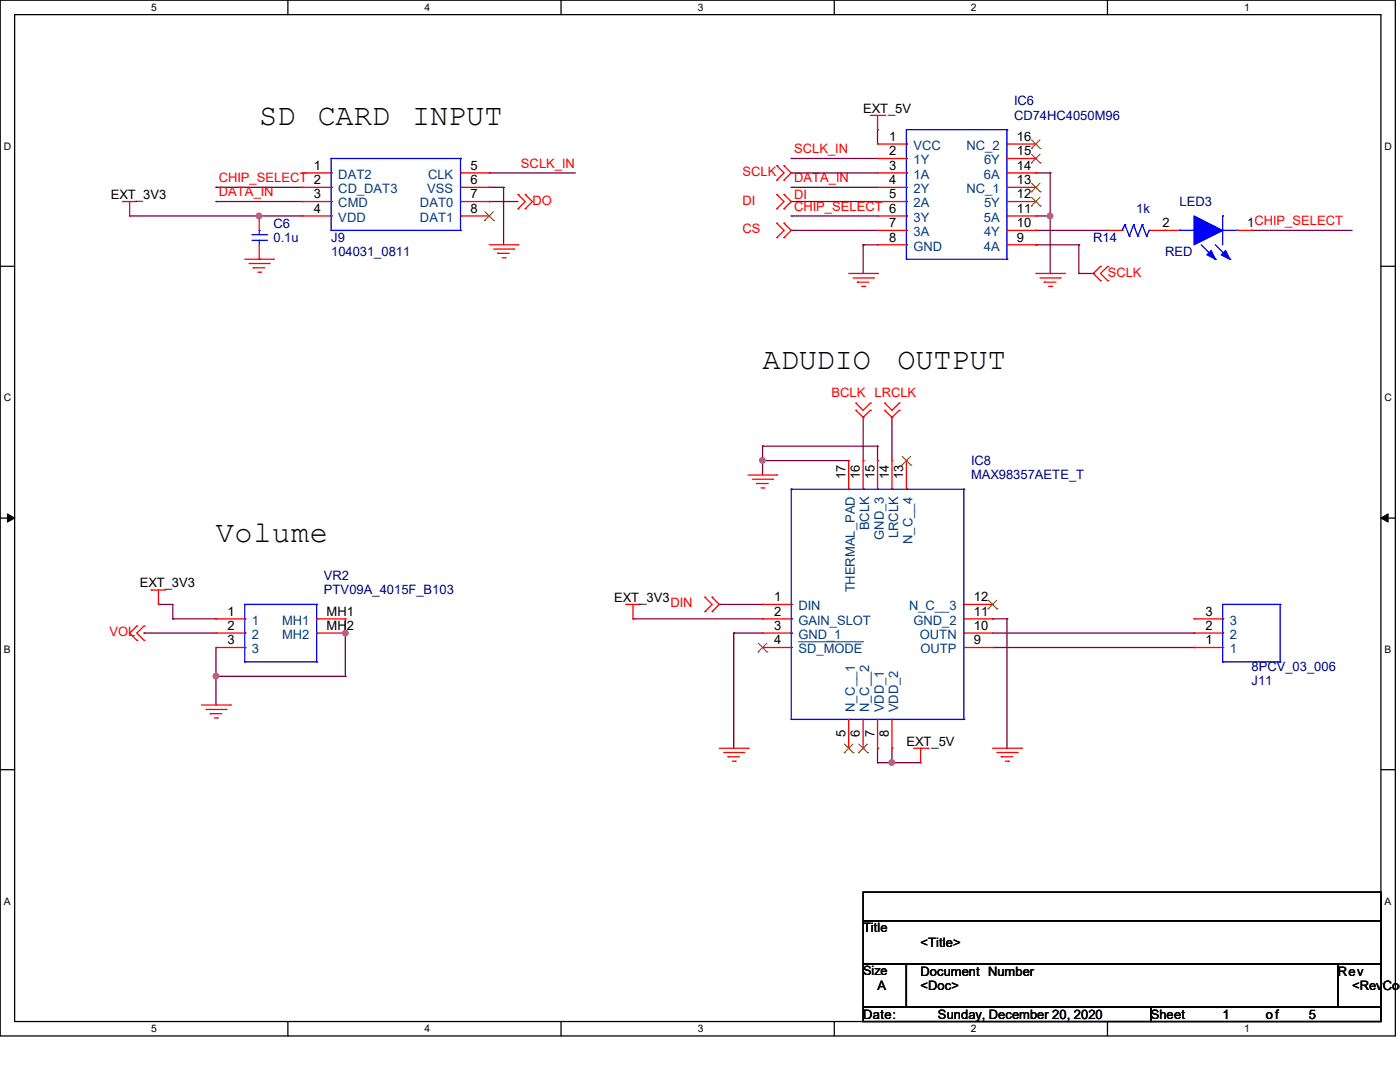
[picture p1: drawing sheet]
<svg xmlns="http://www.w3.org/2000/svg" width="279mm" height="216mm" viewBox="0 0 279 216" stroke-linecap="round" stroke-linejoin="round" font-family="sans-serif">
<path d="M0 0h278.5v206.7h-278.5zM2.9 2.9h272.7v200.9h-272.7z" fill="none" stroke="#000" stroke-width=".25"/>
<g fill="#fff">
<path d="M30.2 .3h1.1v2.3h-1.1z"/>
<path d="M30.2 204.1h1.1v2.3h-1.1z"/>
</g>
<path d="M57.4 0v2.9M57.4 203.8v2.9" fill="none" stroke="#000" stroke-width=".25"/>
<g fill="#fff">
<path d="M84.7 .3h1.1v2.3h-1.1z"/>
<path d="M84.7 204.1h1.1v2.3h-1.1z"/>
</g>
<path d="M112 0v2.9M112 203.8v2.9" fill="none" stroke="#000" stroke-width=".25"/>
<g fill="#fff">
<path d="M139.2 .3h1.1v2.3h-1.1z"/>
<path d="M139.2 204.1h1.1v2.3h-1.1z"/>
</g>
<path d="M166.5 0v2.9M166.5 203.8v2.9" fill="none" stroke="#000" stroke-width=".25"/>
<g fill="#fff">
<path d="M193.8 .3h1.1v2.3h-1.1z"/>
<path d="M193.8 204.1h1.1v2.3h-1.1z"/>
</g>
<path d="M221 0v2.9M221 203.8v2.9" fill="none" stroke="#000" stroke-width=".25"/>
<g fill="#fff">
<path d="M248.3 .3h1.1v2.3h-1.1z"/>
<path d="M248.3 204.1h1.1v2.3h-1.1z"/>
<path d="M.8 28h1.4v2.3h-1.4z"/>
<path d="M276.3 28h1.4v2.3h-1.4z"/>
<path d="M.8 78.2h1.4v2.3h-1.4z"/>
<path d="M276.3 78.2h1.4v2.3h-1.4z"/>
</g>
<path d="M0 53.1h2.9M275.6 53.1h2.9" fill="none" stroke="#000" stroke-width=".25"/>
<g fill="#fff">
<path d="M.8 128.5h1.3v2.2h-1.3z"/>
<path d="M276.3 128.5h1.3v2.2h-1.3z"/>
</g>
<path d="M0 103.4h2.9M275.6 103.4h2.9" fill="none" stroke="#000" stroke-width=".25"/>
<path d="M1.5 102.5l1.4 .9-1.4 .8zM275.6 103.4l1.4-.9v1.7z" fill="#000" stroke="#000" stroke-width=".2"/>
<g fill="#fff">
<path d="M.8 178.7h1.3v2.2h-1.3z"/>
<path d="M276.3 178.7h1.3v2.2h-1.3z"/>
</g>
<path d="M0 153.6h2.9M275.6 153.6h2.9M172.3 178h103.3v5.7h-103.3zM172.3 183.7h103.3v8.7h-103.3zM172.3 192.4h8.6v8.6h-8.6zM180.9 192.4h86.1v8.6h-86.1zM267 192.4h8.6v8.6h-8.6zM172.3 201h57.4v2.8h-57.4zM229.7 201h45.9v2.8h-45.9z" fill="none" stroke="#000" stroke-width=".25"/>
<g fill="none" stroke="#800040" stroke-width=".25">
<path d="M43.1 37.4h.1M43.1 37.4h17.2M97.6 37.4h.1M97.6 34.5h.1M97.6 37.4h2.9M97.6 34.5h17.3M100.5 37.4h.1M100.5 37.4v11.5M157.9 31.6h.1M157.9 37.4h.1M157.9 34.5h.1M157.9 37.4h17.2"/>
<path d="M157.9 31.6h17.2M157.9 34.5h17.2M175.1 25.9h.1M175.1 25.9v2.8M206.7 34.5h.1M206.7 34.5h2.9M209.6 34.5h.1M209.6 34.5v20.1M25.9 43.1h.1M25.9 43.1h34.4M43.1 40.2h.1M43.1 40.2h17.2"/>
<path d="M51.7 43.1h.1M97.6 40.2h.1M97.6 40.2h5.8M157.9 43.1h.1M157.9 40.2h.1M157.9 46h.1M157.9 40.2h17.2M157.9 43.1h17.2M157.9 46h17.2M172.3 48.9h.1M172.3 48.9h2.8M172.3 48.9v5.7"/>
<path d="M206.7 48.9h.1M206.7 46h.1M206.7 43.1h.1M206.7 43.1h2.9M206.7 46h14.4M206.7 48.9h8.6M209.6 43.1h.1M215.3 48.9h.1M215.3 48.9v5.7h2.9M218.2 54.6h.1M249.8 46h.1M249.8 46h20"/>
<path d="M152.2 89h.1M152.2 91.9h.1M152.2 89h22.9M152.2 89v5.8M152.2 91.9h17.2M172.3 83.3h.1M172.3 83.3v8.6M175.1 89h.1M175.1 89v2.9M178 83.3h.1M178 83.3v8.6M28.7 126.3h.1"/>
<path d="M28.7 126.3h14.4M31.6 120.6h.1M31.6 120.6h2.9v2.9M34.5 123.5h.1M34.5 123.5h8.6M43.1 123.5h.1M43.1 135h.1M43.1 129.2v11.5M43.1 135h25.8M68.9 126.3h.1M68.9 135h.1M68.9 123.5v11.5"/>
<path d="M126.3 123.5h.1M126.3 123.5h25.9M143.6 120.6h.1M143.6 120.6h8.6M146.4 126.3h.1M146.4 126.3h5.8M146.4 126.3v23M198.1 123.5h.1M198.1 126.3h40.2M198.1 129.2h40.2M198.1 123.5h2.9M201 123.5h.1"/>
<path d="M201 123.5v25.8M238.3 126.3h.1M238.3 129.2h.1M43.1 140.7h.1M175.1 152.2h.1M175.1 149.3h.1M175.1 149.3v2.9M175.1 152.2h8.6M178 152.2h.1M178 149.3h.1M178 149.3v2.9"/>
</g>
<g fill="#f0f" stroke="#f0f" stroke-width=".25">
<circle cx="209.6" cy="43.1" r=".55"/>
<circle cx="152.1" cy="91.9" r=".55"/>
<circle cx="178" cy="152.1" r=".55"/>
<circle cx="51.7" cy="43.1" r=".55"/>
<circle cx="43.1" cy="134.9" r=".55"/>
<circle cx="68.9" cy="126.3" r=".55"/>
</g>
<g fill="none" stroke="#f00" stroke-width=".25">
<path d="M60.3 34.5h.1M60.3 37.4h.1M60.3 34.5h5.8M60.3 37.4h5.8M91.9 34.5h5.7M91.9 37.4h5.7M97.6 34.5h.1M97.6 37.4h.1M103.4 38.8h.1M103.4 38.8l1.4 1.4-1.4 1.5M104.8 38.8h.1M104.8 38.8l1.5 1.4-1.5 1.5"/>
<path d="M155 38.8h.1M155 33.1h.1M155 35.9h.1M155 38.8l1.5 1.4-1.5 1.5M155 33.1l1.5 1.4-1.5 1.4M156.5 38.8h.1M156.5 35.9h.1M156.5 33.1h.1M156.5 38.8l1.4 1.4-1.4 1.5M156.5 33.1l1.4 1.4-1.4 1.4M173.7 23h2.9M175.1 25.9h.1"/>
<path d="M175.1 28.7h.1M175.1 31.6h.1M175.1 34.5h.1M175.1 37.4h.1M175.1 23v2.9M175.1 28.7h5.8M175.1 31.6h5.8M175.1 34.5h5.8M175.1 37.4h5.8M176.6 23h.1M201 28.7h5.7M201 31.6h5.7"/>
<path d="M201 34.5h5.7M201 37.4h5.7M206.7 37.4h.1M206.7 34.5h.1M206.7 31.6h.1M206.7 28.7h.1M24.5 40.2h.1M24.5 40.2h2.8M25.9 43.1h.1M25.9 40.2v2.9M48.9 51.7h5.7M49.7 52.6h4"/>
<path d="M50.5 53.4h.1M50.5 53.4h2.4M51.4 54.3h.6M51.7 51.7h.1M51.7 43.1h.1M51.7 43.1v2.9M51.7 48.9v2.8M52 54.3h.1M53.7 52.6h.1M54.6 51.7h.1M60.3 40.2h.1M60.3 43.1h.1"/>
<path d="M60.3 40.2h5.8M60.3 43.1h5.8M91.9 40.2h5.7M91.9 43.1h5.7M97.6 40.2h.1M97.6 43.1h.1M97.6 48.9h5.8M98.5 49.7h4M99.4 50.5h.1M99.4 50.5h2.2M100.2 51.4h.6M100.8 51.4h.1"/>
<path d="M102.5 49.7h.1M103.4 48.9h.1M103.4 41.7h.1M104.8 41.7h.1M155 44.5h.1M155 47.4h.1M155 41.7h.1M155 44.5l1.5 1.5-1.5 1.4M156.5 47.4h.1M156.5 44.5h.1M156.5 41.7h.1M156.5 44.5l1.4 1.5-1.4 1.4"/>
<path d="M169.4 54.6h5.7M170.3 55.5h4M171.1 56.3h.1M171.1 56.3h2.3M172 57.1h.6M172.6 57.1h.1M174.3 55.5h.1M175.1 54.6h.1M175.1 40.2h.1M175.1 43.1h.1M175.1 46h.1M175.1 48.9h.1"/>
<path d="M175.1 48.9h5.8M175.1 40.2h5.8M175.1 46h5.8M175.1 43.1h5.8M201 48.9h5.7M201 40.2h5.7M201 46h5.7M201 43.1h5.7M206.7 48.9h.1M206.7 46h.1M206.7 43.1h.1M206.7 40.2h.1"/>
<path d="M206.7 54.6h5.7M207.6 55.5h4M208.4 56.3h.1M208.4 56.3h2.3M209.3 57.1h.5M209.8 57.1h.1M211.6 55.5h.1M212.4 54.6h.1M219.6 53.2h.1M219.6 56h.1M219.6 53.2l-1.4 1.4 1.4 1.4M221.1 56h.1"/>
<path d="M221.1 53.2h.1M221.1 46h.1M221.1 53.2l-1.5 1.4 1.5 1.4M221.1 46h2.8M229.7 46h5.7M232.5 46h.1M246.9 46h2.9M249.8 46h.1M149.3 94.8h5.7M150.2 95.6h4M151 96.5h.1M151 96.5h2.3"/>
<path d="M151.9 97.4h.5M152.4 97.4h.1M154.2 95.6h.1M155 94.8h.1M169.4 91.9h.1M169.4 91.9v5.7M170.8 81.9h.1M170.8 80.4h.1M170.8 81.9l1.5 1.4 1.4-1.4M170.8 80.4l1.5 1.5 1.4-1.5M172.3 91.9h.1M172.3 91.9v5.7"/>
<path d="M173.7 81.9h.1M173.7 80.4h.1M175.1 91.9h.1M175.1 91.9v5.7M176.6 81.9h.1M176.6 80.4h.1M176.6 81.9l1.4 1.4 1.5-1.4M176.6 80.4l1.4 1.5 1.5-1.5M178 91.9h.1M178 91.9v5.7M179.5 81.9h.1M179.5 80.4h.1"/>
<path d="M180.9 91.9h.1M180.9 91.9v5.7M30.2 117.7h.1M30.2 117.7h2.9M31.6 117.7v2.9M140.7 119.2h.1M140.7 119.2l1.4 1.4-1.4 1.4M142.1 119.2h.1M142.1 119.2l1.5 1.4-1.5 1.4M27.3 127.8h.1M27.3 124.9h.1M27.3 124.9l-1.4 1.4 1.4 1.5"/>
<path d="M28.7 127.8h.1M28.7 124.9h.1M28.7 124.9l-1.4 1.4 1.4 1.5M31.6 120.6h.1M43.1 123.5h.1M43.1 126.3h.1M43.1 129.2h.1M43.1 123.5h5.8M43.1 126.3h5.8M43.1 129.2h5.8M63.2 123.5h5.7M63.2 126.3h5.7"/>
<path d="M68.9 123.5h.1M68.9 126.3h.1M124.9 120.6h.1M124.9 120.6h2.9M126.3 123.5h.1M126.3 120.6v2.9M140.7 122h.1M142.1 122h.1M152.2 120.6h.1M152.2 123.5h.1M152.2 126.3h.1M152.2 129.2h.1"/>
<path d="M152.2 120.6h5.7M152.2 123.5h5.7M152.2 126.3h5.7M152.2 129.2h5.7M192.4 120.6h5.7M192.4 123.5h5.7M192.4 126.3h5.7M192.4 129.2h5.7M198.1 129.2h.1M198.1 126.3h.1M198.1 123.5h.1M198.1 120.6h.1"/>
<path d="M238.3 129.2h.1M238.3 126.3h.1M238.3 123.5h.1M238.3 123.5h5.7M238.3 126.3h5.7M238.3 129.2h5.7M40.2 140.7h5.8M41.1 141.6h4M42 142.4h.1M42 142.4h2.2M42.8 143.3h.6M43.4 143.3h.1"/>
<path d="M45.1 141.6h.1M46 140.7h.1M143.6 149.3h5.7M144.4 150.2h4M145.3 151h.1M145.3 151h2.3M146.1 151.9h.6M146.7 151.9h.1M148.4 150.2h.1M149.3 149.3h.1M169.4 149.3h.1M169.4 143.6v5.7"/>
<path d="M172.3 149.3h.1M172.3 143.6v5.7M175.1 149.3h.1M175.1 143.6v5.7M178 149.3h.1M178 143.6v5.7M182.3 149.3h2.9M183.7 152.2h.1M183.7 149.3v2.9M185.2 149.3h.1M198.1 149.3h5.7M199 150.2h4"/>
<path d="M199.8 151h.1M199.8 151h2.3M200.7 151.9h.6M201.3 151.9h.1M203 150.2h.1M203.8 149.3h.1"/>
</g>
<g fill="none" stroke="#00f" stroke-width=".25">
<path d="M66.1 31.6h.1M66.1 34.5h.1M66.1 37.4h.1M66.1 31.6h25.8M66.1 31.6v14.4M91.9 31.6h.1M91.9 34.5h.1M91.9 37.4h.1M91.9 31.6v14.4M180.9 25.9h.1M180.9 28.7h.1M180.9 31.6h.1"/>
<path d="M180.9 34.5h.1M180.9 37.4h.1M180.9 25.9h20.1M180.9 25.9v25.8M201 25.9h.1M201 28.7h.1M201 31.6h.1M201 34.5h.1M201 37.4h.1M201 25.9v25.8M50.3 48h2.9M50.3 46.8h2.9"/>
<path d="M51.7 46h.1M51.7 48h.1M51.7 46v.8M51.7 48v.9M53.2 48h.1M53.2 46.8h.1M66.1 46h.1M66.1 40.2h.1M66.1 43.1h.1M66.1 46h25.8M91.9 46h.1M91.9 40.2h.1"/>
<path d="M91.9 43.1h.1M180.9 51.7h.1M180.9 40.2h.1M180.9 43.1h.1M180.9 46h.1M180.9 48.9h.1M180.9 51.7h20.1M201 51.7h.1M201 40.2h.1M201 43.1h.1M201 46h.1M201 48.9h.1"/>
<path d="M223.9 46h.1M224.5 44.8h.1M224.5 44.8l.9 2.3M224.5 44.8l-.6 1.2M225.4 47.1h.1M226.2 44.8h.1M226.2 44.8l.9 2.3M226.2 44.8l-.8 2.3M227.1 47.1h.1M228 44.8h.1M228 44.8l.8 2.3M228 44.8l-.9 2.3"/>
<path d="M228.8 47.1h.1M229.4 46h.1M229.4 46h.3M229.4 46l-.6 1.1M235.4 46h.1M235.4 46h2.9M239.7 48.9l2.9 2.8M242.6 51.7h.1M242.6 48.9l2.8 2.8M244 43.1h.1M244 46h.1M244 43.1v5.8"/>
<path d="M244 46h2.9M245.4 51.7h.1M246.9 46h.1M157.9 97.6h.1M157.9 97.6h34.5M157.9 97.6v46M169.4 97.6h.1M172.3 97.6h.1M175.1 97.6h.1M178 97.6h.1M180.9 97.6h.1M192.4 97.6h.1"/>
<path d="M192.4 97.6v46M48.9 132.1h.1M48.9 120.6h.1M48.9 123.5h.1M48.9 126.3h.1M48.9 129.2h.1M48.9 132.1h14.3M48.9 120.6h14.3M48.9 120.6v11.5M63.2 120.6h.1M63.2 132.1h.1M63.2 123.5h.1"/>
<path d="M63.2 126.3h.1M63.2 120.6v11.5M157.9 120.6h.1M157.9 123.5h.1M157.9 126.3h.1M157.9 129.2h.1M192.4 120.6h.1M192.4 123.5h.1M192.4 126.3h.1M192.4 129.2h.1M244 120.6h.1M244 132.1h.1"/>
<path d="M244 129.2h.1M244 126.3h.1M244 123.5h.1M244 120.6v11.5M244 132.1h11.5M244 120.6h11.5M255.5 132.1h.1M255.5 120.6h.1M255.5 120.6v11.5M157.9 143.6h.1M157.9 143.6h34.5M169.4 143.6h.1"/>
<path d="M172.3 143.6h.1M175.1 143.6h.1M178 143.6h.1M192.4 143.6h.1"/>
</g>
<g fill="#00f" stroke="#00f" stroke-width=".25">
<path d="M238.3 43.1l5.7 2.9-5.7 2.9z"/>
<path d="M243.7 50.8l.9-.8 .8 1.7z"/>
<path d="M241.7 50l.9 1.7-1.7-.9z"/>
</g>
<g fill="none" stroke="#804000" stroke-width=".2">
<path d="M205.8 38.3h.1M205.8 32.5h.1M205.8 29.6h.1M205.9 39.4l1.7 1.7M205.9 36.5l1.7 1.8M205.9 30.8l1.7 1.7M205.9 27.9l1.7 1.7M207.6 39.4l-1.8 1.7M207.6 36.5l-1.8 1.8M207.6 30.8l-1.8 1.7M207.6 27.9l-1.8 1.7M207.6 38.3h.1"/>
<path d="M207.6 32.5h.1M207.6 29.6h.1M96.7 44h.1M96.8 42.2l1.7 1.8M98.5 42.2l-1.8 1.8M98.5 44h.1M205.8 41.1h.1M207.6 41.1h.1M180 92.8h.1M180 91.1l1.8 1.7M181.7 91.1l-1.7 1.7M181.8 92.8h.1"/>
<path d="M197.2 119.8l1.8 1.7M198.9 119.8l-1.7 1.7M151.3 130.1h.1M151.3 128.4l1.8 1.7M153 128.4l-1.7 1.7M153.1 130.1h.1M197.2 121.5h.1M199 121.5h.1M168.5 150.2h.1M168.5 148.5l1.8 1.7M170.2 148.5l-1.7 1.7M170.3 150.2h.1"/>
<path d="M171.4 150.2h.1M171.4 148.5l1.7 1.7M173.1 148.5l-1.7 1.7M173.1 150.2h.1"/>
</g>
<path d="M159.3 128.1h12.8M172.1 128.1h.1" fill="none" stroke="#004080" stroke-width=".2"/>
<g font-size="6">
<text x="51.7" y="24.9">SD</text>
<text x="63.4" y="24.9">CARD</text>
<text x="82.3" y="24.9">INPUT</text>
<text x="152.2" y="73.7">ADUDIO</text>
<text x="179.1" y="73.7">OUTPUT</text>
<text x="43.1" y="108.2">Volume</text>
</g>
<g font-size="2.6">
<text x="172.3" y="22.5">EXT_5V</text>
<text x="177.5" y="28.1">1</text>
<text x="202.9" y="28.1">16</text>
<text x="62.7" y="33.9">1</text>
<text x="93.9" y="33.9">5</text>
<text x="177.5" y="31">2</text>
<text x="177.5" y="33.9">3</text>
<text x="202.9" y="33.9">14</text>
<text x="202.9" y="31">15</text>
<text x="22.1" y="39.7">EXT_3V3</text>
<text x="62.7" y="39.6">3</text>
<text x="93.9" y="36.7">6</text>
<text x="93.9" y="39.6">7</text>
<text x="177.5" y="36.7">4</text>
<text x="177.5" y="39.6">5</text>
<text x="202.9" y="39.6">12</text>
<text x="202.9" y="36.7">13</text>
<text x="62.7" y="42.5">4</text>
<text x="93.9" y="42.5">8</text>
<text x="177.5" y="45.3">7</text>
<text x="202.9" y="45.3">10</text>
<text x="202.9" y="42.5">11</text>
<text x="232" y="45.3">2</text>
<text x="248.9" y="45.3">1CHIP_SELECT</text>
<text x="177.5" y="48.2">8</text>
<text x="202.9" y="48.2">9</text>
<text x="168.7" y="95.6" transform="rotate(-90 168.7 95.6)">17</text>
<text x="171.6" y="95.6" transform="rotate(-90 171.6 95.6)">16</text>
<text x="174.5" y="95.6" transform="rotate(-90 174.5 95.6)">15</text>
<text x="177.4" y="95.6" transform="rotate(-90 177.4 95.6)">14</text>
<text x="180.3" y="95.6" transform="rotate(-90 180.3 95.6)">13</text>
<text x="27.9" y="117.2">EXT_3V3</text>
<text x="154.5" y="120">1</text>
<text x="194.4" y="120">12</text>
<text x="45.4" y="122.9">1</text>
<text x="45.4" y="125.7">2</text>
<text x="65.2" y="122.9">MH1</text>
<text x="65.2" y="125.7">MH2</text>
<text x="122.6" y="120.1">EXT_3V3</text>
<text x="154.5" y="122.9">2</text>
<text x="154.5" y="125.7">3</text>
<text x="194.4" y="125.7">10</text>
<text x="194.4" y="122.9">11</text>
<text x="240.6" y="125.7">2</text>
<text x="240.6" y="122.9">3</text>
<text x="45.4" y="128.6">3</text>
<text x="154.5" y="128.6">4</text>
<text x="194.4" y="128.6">9</text>
<text x="240.6" y="128.6">1</text>
<text x="168.7" y="147" transform="rotate(-90 168.7 147)">5</text>
<text x="171.6" y="147" transform="rotate(-90 171.6 147)">6</text>
<text x="174.5" y="147" transform="rotate(-90 174.5 147)">7</text>
<text x="177.4" y="147" transform="rotate(-90 177.4 147)">8</text>
<text x="180.9" y="148.8">EXT_5V</text>
<text x="172.3" y="186.1">Title</text>
<text x="183.7" y="188.9">&lt;Title&gt;</text>
<text x="175.1" y="197.6">A</text>
<text x="183.7" y="197.6">&lt;Doc&gt;</text>
<text x="183.7" y="194.7">Document Number</text>
<text x="267" y="194.7">Rev</text>
<text x="269.8" y="197.6">&lt;RevCod</text>
<text x="172.3" y="203.3">Date:</text>
<text x="187.2" y="203.3">Sunday, December 20, 2020</text>
<text x="229.7" y="203.3">Sheet</text>
<text x="244" y="203.3">1</text>
<text x="252.6" y="203.3">of</text>
<text x="261.2" y="203.3">5</text>
</g>
<g font-size="2.6" fill="#000080">
<text x="202.4" y="21">IC6</text>
<text x="202.4" y="23.9">CD74HC4050M96</text>
<text x="235.4" y="41.1">LED3</text>
<text x="54.6" y="45.4">C6</text>
<text x="226.8" y="42.5">1k</text>
<text x="54.6" y="48.3">0.1u</text>
<text x="66.1" y="48.3">J9</text>
<text x="66.1" y="51.2">104031_0811</text>
<text x="218.2" y="48.3">R14</text>
<text x="232.5" y="51.2">RED</text>
<text x="193.8" y="92.8">IC8</text>
<text x="193.8" y="95.7">MAX98357AETE_T</text>
<text x="64.6" y="115.7">VR2</text>
<text x="64.6" y="118.6">PTV09A_4015F_B103</text>
<text x="249.8" y="136.7">J11</text>
<text x="249.8" y="133.8">8PCV_03_006</text>
</g>
<g font-size="2.6" fill="#004080">
<text x="182.3" y="29.9">VCC</text>
<text x="192.9" y="29.9">NC_2</text>
<text x="67.5" y="35.7">DAT2</text>
<text x="85.4" y="35.7">CLK</text>
<text x="182.3" y="32.8">1Y</text>
<text x="182.3" y="35.7">1A</text>
<text x="196.3" y="35.7">6A</text>
<text x="196.4" y="32.8">6Y</text>
<text x="67.5" y="38.6">CD_DAT3</text>
<text x="67.5" y="41.4">CMD</text>
<text x="83.8" y="41.4">DAT0</text>
<text x="85.3" y="38.6">VSS</text>
<text x="182.3" y="38.6">2Y</text>
<text x="182.3" y="41.4">2A</text>
<text x="192.9" y="38.6">NC_1</text>
<text x="196.4" y="41.4">5Y</text>
<text x="67.5" y="44.3">VDD</text>
<text x="83.8" y="44.3">DAT1</text>
<text x="182.3" y="44.3">3Y</text>
<text x="182.3" y="47.2">3A</text>
<text x="196.3" y="44.3">5A</text>
<text x="196.4" y="47.2">4Y</text>
<text x="182.3" y="50">GND</text>
<text x="196.3" y="50">4A</text>
<text x="173.5" y="105.8" transform="rotate(-90 173.5 105.8)">BCLK</text>
<text x="176.4" y="107.7" transform="rotate(-90 176.4 107.7)">GND_3</text>
<text x="179.2" y="107.4" transform="rotate(-90 179.2 107.4)">LRCLK</text>
<text x="182.1" y="108.5" transform="rotate(-90 182.1 108.5)">N_C__4</text>
<text x="170.6" y="118.2" transform="rotate(-90 170.6 118.2)">THERMAL_PAD</text>
<text x="50.3" y="124.7">1</text>
<text x="56.3" y="124.7">MH1</text>
<text x="159.3" y="121.8">DIN</text>
<text x="159.3" y="124.7">GAIN_SLOT</text>
<text x="181.4" y="121.8">N_C__3</text>
<text x="182.3" y="124.7">GND_2</text>
<text x="245.4" y="124.7">3</text>
<text x="50.3" y="127.5">2</text>
<text x="50.3" y="130.4">3</text>
<text x="56.3" y="127.5">MH2</text>
<text x="159.3" y="127.5">GND_1</text>
<text x="159.3" y="130.4">SD_MODE</text>
<text x="183.6" y="127.5">OUTN</text>
<text x="183.7" y="130.4">OUTP</text>
<text x="245.4" y="130.4">1</text>
<text x="245.4" y="127.5">2</text>
<text x="170.6" y="142.1" transform="rotate(-90 170.6 142.1)">N_C__1</text>
<text x="173.5" y="142.1" transform="rotate(-90 173.5 142.1)">N_C__2</text>
<text x="176.4" y="142.1" transform="rotate(-90 176.4 142.1)">VDD_1</text>
<text x="179.2" y="142.1" transform="rotate(-90 179.2 142.1)">VDD_2</text>
</g>
<g font-size="2.6" fill="#f00">
<text x="104" y="33.5">SCLK_IN</text>
<text x="148.2" y="35.1">SCLK</text>
<text x="158.5" y="30.6">SCLK_IN</text>
<text x="43.7" y="36.4">CHIP_SELECT 2</text>
<text x="43.7" y="39.2">DATA_IN</text>
<text x="106.3" y="40.9">DO</text>
<text x="148.2" y="40.9">DI</text>
<text x="158.5" y="36.4">DATA_IN</text>
<text x="158.5" y="39.6">DI</text>
<text x="148.2" y="46.6">CS</text>
<text x="158.5" y="42.1">CHIP_SELECT 6</text>
<text x="221.1" y="55.2">SCLK</text>
<text x="165.9" y="79.3">BCLK</text>
<text x="174.5" y="79.3">LRCLK</text>
<text x="133.8" y="121.2">DIN</text>
<text x="21.8" y="127">VOL</text>
</g>
<text font-size="2.5" x="172.3" y="194.6">Size</text>
<g font-size="2.1">
<text x="30.2" y="2.2">5</text>
<text x="84.7" y="2.2">4</text>
<text x="139.2" y="2.2">3</text>
<text x="193.8" y="2.2">2</text>
<text x="248.3" y="2.2">1</text>
<text x=".8" y="29.8">D</text>
<text x="276.3" y="29.8">D</text>
<text x=".8" y="80.1">C</text>
<text x="276.3" y="80.1">C</text>
<text x=".8" y="130.3">B</text>
<text x="276.3" y="130.3">B</text>
<text x=".8" y="180.5">A</text>
<text x="276.3" y="180.5">A</text>
<text x="30.2" y="206">5</text>
<text x="84.7" y="206">4</text>
<text x="139.2" y="206">3</text>
<text x="193.8" y="206">2</text>
<text x="248.3" y="206">1</text>
</g>
</svg>
